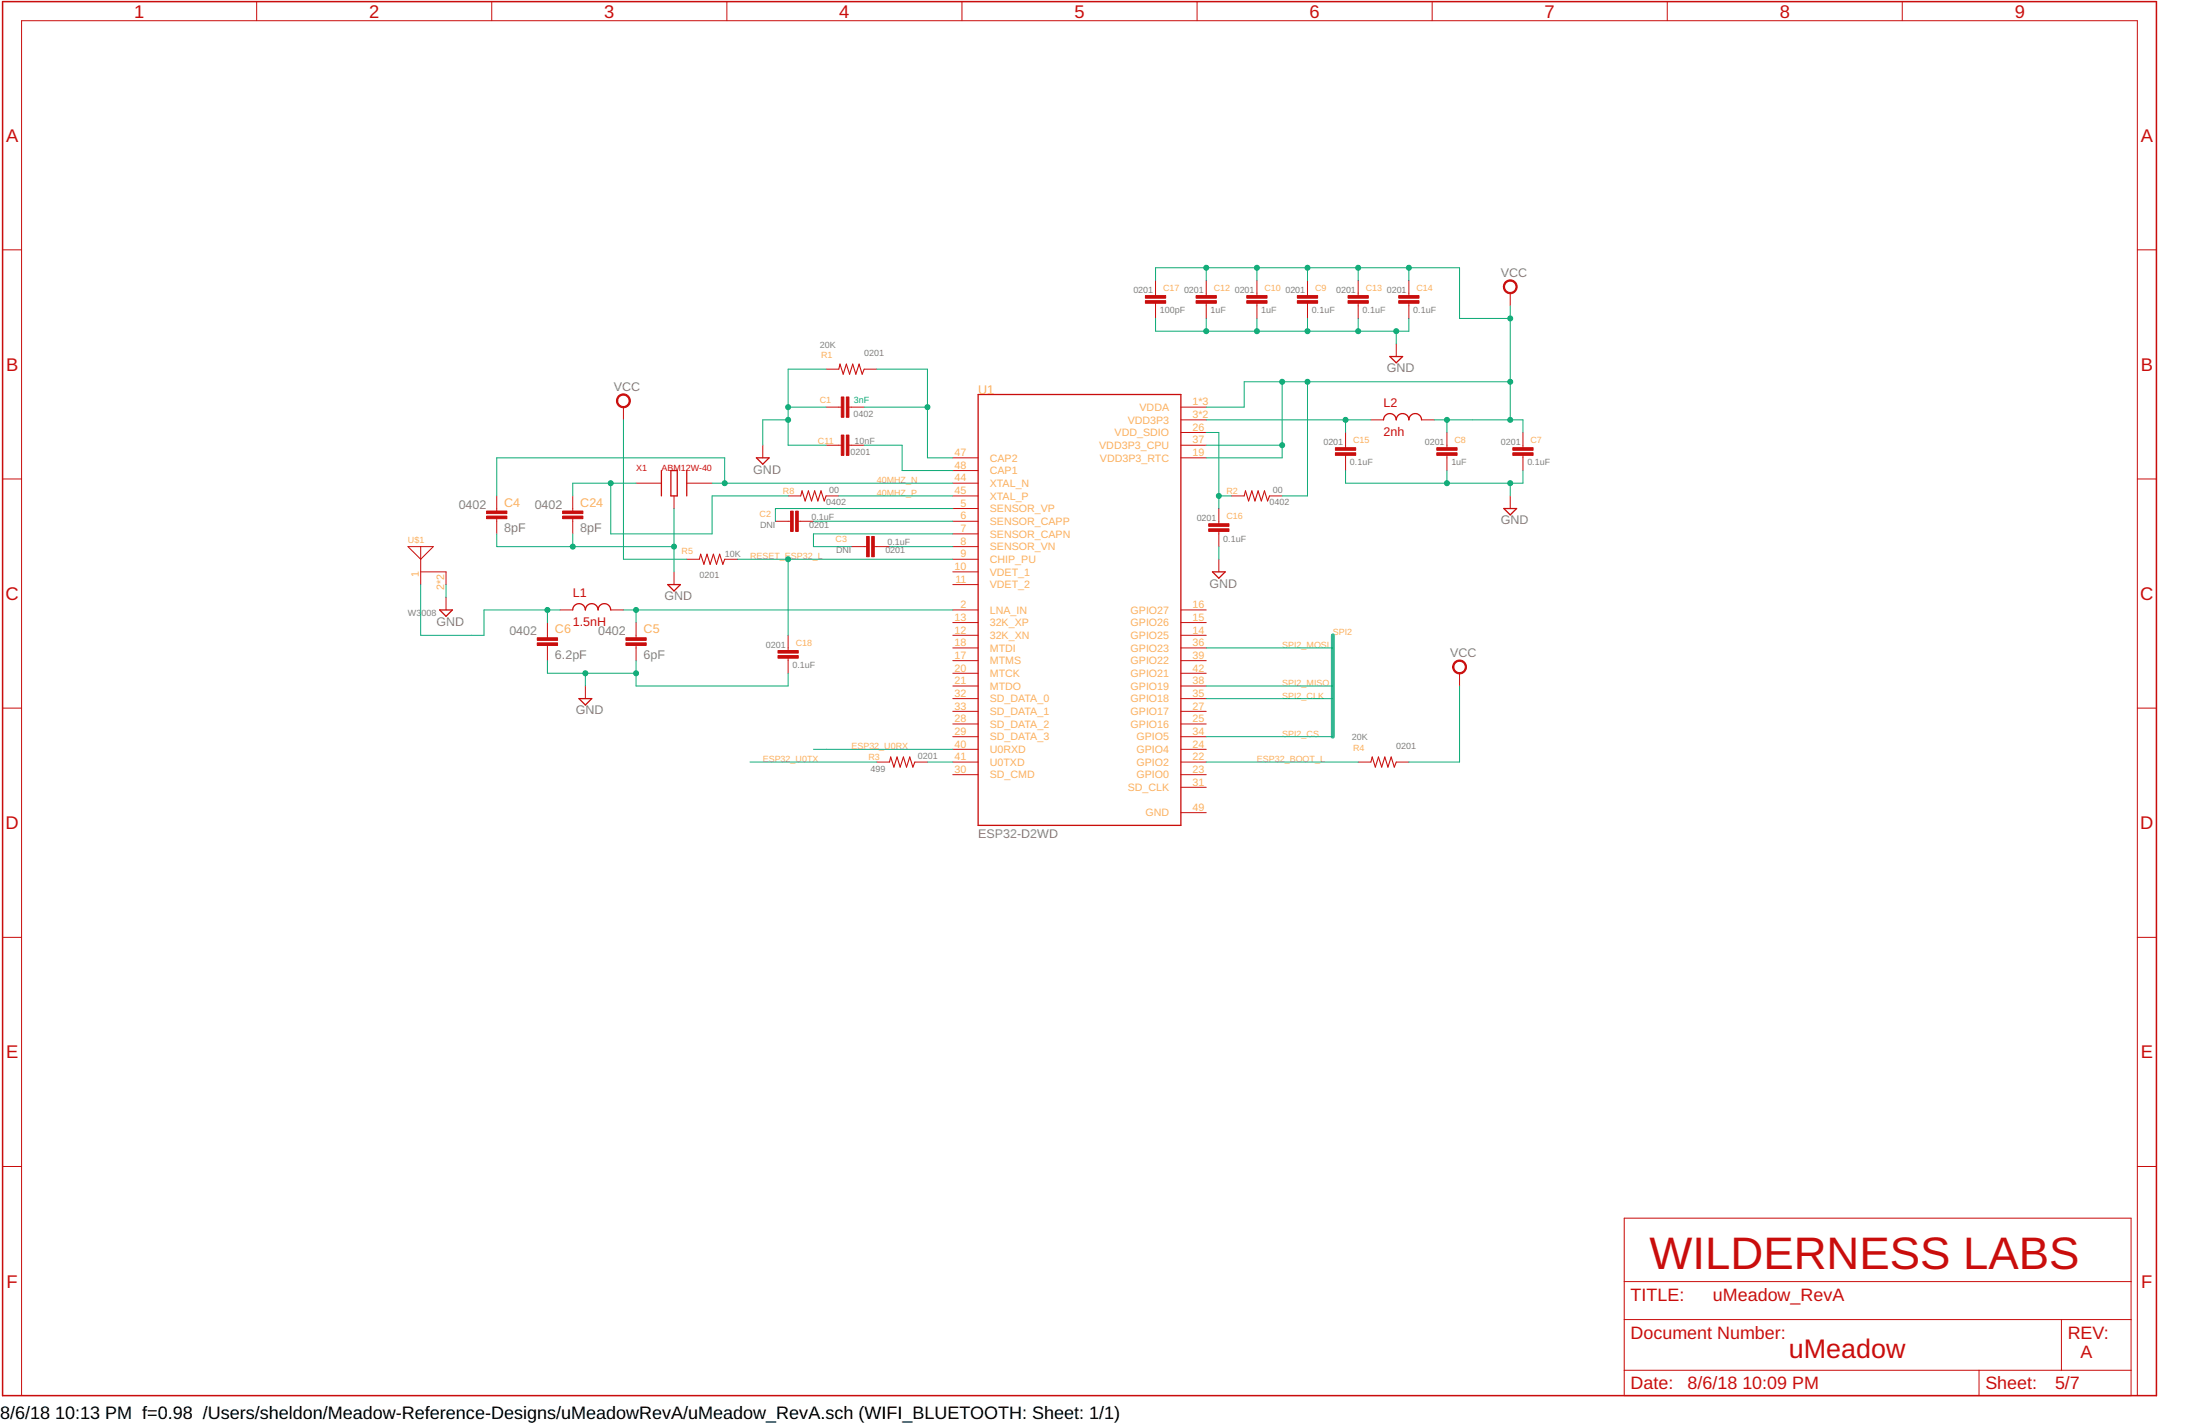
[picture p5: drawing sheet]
<svg xmlns="http://www.w3.org/2000/svg" width="432mm" height="279mm" viewBox="0 0 432 279" stroke-linecap="round" stroke-linejoin="round" font-family="sans-serif">
<path d="M.5 .3h422.7v273.5h-422.7z" fill="none" stroke="#c90d0c" stroke-width=".3"/>
<g fill="none" stroke="#c90d0c" stroke-width=".2">
<path d="M50.4 .3v3.8M96.5 .3v3.8M142.7 .3v3.8M188.8 .3v3.8M234.9 .3v3.8M281.1 .3v3.8M327.2 .3v3.8M373.4 .3v3.8M.5 49h3.7M226.8 55v3M226.8 59.5v3M236.7 55v3"/>
<path d="M236.7 59.5v3M246.7 55v3M246.7 59.5v3M256.6 55v3M256.6 59.5v3M266.6 55v3M266.6 59.5v3M276.5 55v3M276.5 59.5v3M296.4 57.5v2.5M419.5 49h3.7M122.4 79.9v2.5"/>
<path d="M162.1 79.9h3M162.1 72.4h2.5M166.6 79.9h3M169.6 72.4h2.5M231.8 79.9h4.9M274 67.5v2.5M.5 94h3.7M97.5 97.3v3M112.4 97.3v3M124.8 94.8h5M132.3 97.3v2.5M134.8 94.8h5"/>
<path d="M149.7 87.4v2.4M154.7 97.3h2.5M162.1 87.4h3M162.1 97.3h2.5M166.6 87.4h3M187 99.8h5M187 89.8h5M187 94.8h5M187 97.3h5M187 92.3h5M231.8 82.4h4.9M231.8 89.8h4.9"/>
<path d="M231.8 84.9h4.9M231.8 87.4h4.9M239.2 99.8v3M241.7 97.3h2.5M249.2 97.3h2.5M264.1 84.9v2.9M264.1 89.3v3M269.1 82.4h2.4M279 82.4h2.5M284 84.9v2.9M284 89.3v3M296.4 97.3v2.5"/>
<path d="M298.9 84.9v2.9M298.9 89.3v3M419.5 94h3.7M80.1 107.3h4.9l-2.4 2.4zM82.6 112.2h4.9v2.5M82.6 107.3v7.4M87.5 117.2v2.5M97.5 101.8v3M109.9 119.7h2.5M112.4 101.8v3M119.9 119.7h2.5M132.3 112.2v2.5"/>
<path d="M134.8 109.7h2.5M142.2 109.7h2.5M152.2 102.3h3M156.7 102.3h3M167.1 107.3h3M171.6 107.3h3M187 119.7h5M187 102.3h5M187 104.8h5M187 107.3h5M187 109.7h5M187 112.2h5"/>
<path d="M187 114.7h5M231.8 119.7h4.9M239.2 104.3v3M239.2 109.7v2.5M.5 138.9h3.7M107.4 122.2v2.9M107.4 126.6v3M114.9 134.6v2.5M124.8 122.2v2.9M124.8 126.6v3M154.7 124.7v2.9M154.7 129.1v3"/>
<path d="M187 122.2h5M187 124.7h5M187 129.6h5M187 127.1h5M187 132.1h5M187 134.6h5M187 139.6h5M187 137.1h5M231.8 122.2h4.9M231.8 124.7h4.9M231.8 129.6h4.9M231.8 127.1h4.9"/>
<path d="M231.8 132.1h4.9M231.8 134.6h4.9M231.8 139.6h4.9M231.8 137.1h4.9M286.5 132.1v2.5M419.5 138.9h3.7M172.1 149.5h2.5M179.6 149.5h2.4M187 149.5h5M187 152h5M187 147h5M187 142h5"/>
<path d="M187 144.5h5M231.8 149.5h4.9M231.8 152h4.9M231.8 147h4.9M231.8 142h4.9M231.8 144.5h4.9M231.8 154.5h4.9M231.8 159.4h4.9M266.6 149.5h2.5M274 149.5h2.5M.5 183.9h3.7M419.5 183.9h3.7"/>
<path d="M.5 228.9h3.7M318.8 239h99.5v34.8h-99.5zM419.5 228.9h3.7M318.8 258.9h99.5M318.8 251.5h99.5M404.6 258.9v10M4.2 273.8v-269.7h415.3v269.7M318.8 268.9h99.5M388.4 268.9v4.9"/>
</g>
<g fill="none" stroke="#c90d0c" stroke-width=".25">
<path d="M192 77.4h39.8v84.5h-39.8zM272.8 70h2.5l-1.3 1.2zM129.8 92.3v5M131.7 92.3h1.2v5h-1.2zM134.8 92.3v5M148.5 89.8h2.5l-1.3 1.3zM271.5 82.4a1.25 1.25 0 0 1 1.3-1.3 1.25 1.25 0 0 1 1.2 1.3 1.24 1.24 0 0 1 1.3-1.3 1.24 1.24 0 0 1 1.2 1.3 1.25 1.25 0 0 1 1.3-1.3 1.25 1.25 0 0 1 1.2 1.3M295.2 99.8h2.5l-1.3 1.2zM86.3 119.7h2.5l-1.3 1.2zM112.4 119.7a1.24 1.24 0 0 1 1.3-1.3 1.24 1.24 0 0 1 1.2 1.3 1.25 1.25 0 0 1 1.2-1.3 1.25 1.25 0 0 1 1.3 1.3 1.24 1.24 0 0 1 1.2-1.3 1.24 1.24 0 0 1 1.3 1.3M131.1 114.7h2.4l-1.2 1.3zM238 112.2h2.5l-1.3 1.3z"/>
<path d="M113.6 137.1h2.5l-1.2 1.2z"/>
</g>
<g fill="#c90d0c" stroke="#c90d0c" stroke-width=".2">
<path d="M166.1 85.4h.5v3.9h-.5z"/>
<path d="M165.1 85.4h.5v3.9h-.5z"/>
<path d="M166.1 77.9h.5v4h-.5z"/>
<path d="M165.1 77.9h.5v4h-.5z"/>
<path d="M156.2 100.3h.5v4h-.5z"/>
<path d="M155.2 100.3h.5v4h-.5z"/>
<path d="M110.4 101.3h4v.5h-4z"/>
<path d="M110.4 100.3h4v.5h-4z"/>
<path d="M95.5 101.3h4v.5h-4z"/>
<path d="M95.5 100.3h4v.5h-4z"/>
<path d="M171.1 105.3h.5v3.9h-.5z"/>
<path d="M170.1 105.3h.5v3.9h-.5z"/>
<path d="M122.9 126.1h3.9v.5h-3.9z"/>
<path d="M122.9 125.1h3.9v.5h-3.9z"/>
<path d="M105.5 126.1h3.9v.5h-3.9z"/>
<path d="M105.5 125.1h3.9v.5h-3.9z"/>
<path d="M296.9 88.8h4v.5h-4z"/>
<path d="M296.9 87.8h4v.5h-4z"/>
<path d="M282 88.8h4v.5h-4z"/>
<path d="M282 87.8h4v.5h-4z"/>
<path d="M254.6 59h4v.5h-4z"/>
<path d="M254.6 58h4v.5h-4z"/>
<path d="M244.7 59h4v.5h-4z"/>
<path d="M244.7 58h4v.5h-4z"/>
<path d="M234.8 59h3.9v.5h-3.9z"/>
<path d="M234.8 58h3.9v.5h-3.9z"/>
<path d="M264.6 59h4v.5h-4z"/>
<path d="M264.6 58h4v.5h-4z"/>
<path d="M274.5 59h4v.5h-4z"/>
<path d="M274.5 58h4v.5h-4z"/>
<path d="M262.1 88.8h4v.5h-4z"/>
<path d="M262.1 87.8h4v.5h-4z"/>
<path d="M237.2 103.8h4v.5h-4z"/>
<path d="M237.2 102.8h4v.5h-4z"/>
<path d="M224.8 59h4v.5h-4z"/>
<path d="M224.8 58h4v.5h-4z"/>
<path d="M152.7 128.6h4v.5h-4z"/>
<path d="M152.7 127.6h4v.5h-4z"/>
</g>
<path d="M164.6 72.4l.3-1 .6 2 .6-2 .7 2 .6-2 .6 2 .6-2 .6 2 .4-1M157.2 97.3l.2-1 .6 2 .7-2 .6 2 .6-2 .6 2 .6-2 .7 2 .3-1M244.2 97.3l.3-1 .6 2 .6-2 .6 2 .6-2 .7 2 .6-2 .6 2 .4-1M137.3 109.7l.2-1 .7 2 .6-2 .6 2 .6-2 .6 2 .6-2 .7 2 .3-1M174.6 149.5l.2-1 .7 2 .6-2 .6 2 .6-2 .6 2 .7-2 .6 2 .4-1M269.1 149.5l.2-1 .6 2 .7-2 .6 2 .6-2 .6 2 .6-2 .7 2 .3-1" fill="none" stroke="#c90d0c" stroke-width=".21"/>
<g fill="#c90d0c" stroke="#c90d0c" stroke-width=".2">
<path d="M295.4 55.3a1.36 1.36 0 0 1 2.2 .2 1.36 1.36 0 0 1-.8 2.1 1.36 1.36 0 0 1-1.7-1.3h.2a1.12 1.12 0 0 1 1.6-1.1 1.12 1.12 0 0 1 .3 1.9 1.12 1.12 0 0 1-1.9-.5v-.3h-.2z" fill-rule="evenodd"/>
<path d="M285.5 129.9a1.36 1.36 0 0 1 2.1 .2 1.36 1.36 0 0 1-.7 2.1 1.36 1.36 0 0 1-1.8-1.3h.2a1.13 1.13 0 0 1 1.6-1.1 1.13 1.13 0 0 1 .3 1.9 1.13 1.13 0 0 1-1.8-.6l-.1-.2h-.2z" fill-rule="evenodd"/>
<path d="M121.3 77.7a1.37 1.37 0 0 1 2.2 .2 1.37 1.37 0 0 1-.7 2 1.37 1.37 0 0 1-1.8-1.2h.2a1.12 1.12 0 0 1 1.7-1 1.12 1.12 0 0 1 .1 1.9 1.12 1.12 0 0 1-1.7-.7l-.1-.2h-.2z" fill-rule="evenodd"/>
</g>
<path d="M261.6 124.7v19.8" fill="none" stroke="#0598d7" stroke-width=".76"/>
<g fill="none" stroke="#0dab76" stroke-width=".2">
<path d="M226.8 55v-2.5h59.7v10h9.9M236.7 52.5v2.5M246.7 52.5v2.5M256.6 52.5v2.5M266.6 52.5v2.5M276.5 52.5v2.5M154.7 79.9h7.4M162.1 72.4h-7.4v15h7.4M169.6 79.9h12.4M172.1 72.4h9.9v17.4h5M226.8 62.5v2.5h49.7v-2.5M236.7 62.5v2.5"/>
<path d="M246.7 62.5v2.5M251.7 74.9v14.9h-15M256.6 62.5v2.5M256.6 74.9v22.4h-4.9M266.6 62.5v2.5M274 65v2.5M296.4 74.9h-52.2v5h-7.5M296.4 60v22.4M119.9 94.8v10h19.9v-7.5h14.9M122.4 82.4v27.3h12.4M124.8 94.8h-12.4v2.5M132.3 99.8v12.4"/>
<path d="M139.8 94.8h47.2M142.2 94.8v-5h-44.7v7.5M154.7 82.4h-5v5M164.6 97.3h22.4M169.6 87.4h7.5v4.9h9.9M187 99.8h-34.8v2.5M236.7 87.4h15M236.7 82.4h32.4M236.7 84.9h2.5v14.9M239.2 97.3h2.5M264.1 92.3v2.5h34.8v-2.5M264.1 82.4v2.5"/>
<path d="M281.5 82.4h17.4v2.5M284 82.4v2.5M284 92.3v2.5M296.4 94.8v2.5M82.6 114.7v10h12.4v-5h14.9M87.5 114.7v2.5M97.5 104.8v2.5h34.8M107.4 119.7v2.5M112.4 104.8v2.5M122.4 119.7h64.6M124.8 119.7v2.5M144.7 109.7h42.3"/>
<path d="M154.7 109.7v15M159.7 102.3h27.3M174.6 107.3h12.4M187 104.8h-27.3v2.5h7.4M239.2 107.3v2.4M107.4 129.6v2.5h17.4M114.9 132.1v2.5M124.8 129.6v5h29.9v-2.5M236.7 134.6h24.9M236.7 127.1h24.9M236.7 137.1h24.9M286.5 134.6v14.9h-10"/>
<path d="M147.2 149.5h24.9M159.7 147h27.3M182 149.5h5M236.7 149.5h29.9M236.7 144.5h24.9"/>
</g>
<g fill="#0dab76" stroke="#0dab76" stroke-width=".2">
<circle cx="182" cy="79.9" r=".49"/>
<circle cx="154.7" cy="82.4" r=".49"/>
<circle cx="154.7" cy="79.9" r=".49"/>
<circle cx="132.3" cy="107.3" r=".49"/>
<circle cx="112.4" cy="107.3" r=".49"/>
<circle cx="114.9" cy="132.1" r=".49"/>
<circle cx="124.8" cy="132.1" r=".49"/>
<circle cx="296.4" cy="94.8" r=".49"/>
<circle cx="284" cy="94.8" r=".49"/>
<circle cx="266.6" cy="65" r=".49"/>
<circle cx="256.6" cy="65" r=".49"/>
<circle cx="246.7" cy="65" r=".49"/>
<circle cx="274" cy="65" r=".49"/>
<circle cx="236.7" cy="65" r=".49"/>
<circle cx="142.2" cy="94.8" r=".49"/>
<circle cx="119.9" cy="94.8" r=".49"/>
<circle cx="154.7" cy="109.7" r=".49"/>
<circle cx="107.4" cy="119.7" r=".49"/>
<circle cx="124.8" cy="119.7" r=".49"/>
<circle cx="264.1" cy="82.4" r=".49"/>
<circle cx="284" cy="82.4" r=".49"/>
<circle cx="296.4" cy="82.4" r=".49"/>
<circle cx="296.4" cy="74.9" r=".49"/>
<circle cx="246.7" cy="52.5" r=".49"/>
<circle cx="256.6" cy="52.5" r=".49"/>
<circle cx="266.6" cy="52.5" r=".49"/>
<circle cx="276.5" cy="52.5" r=".49"/>
<circle cx="296.4" cy="62.5" r=".49"/>
<circle cx="251.7" cy="74.9" r=".49"/>
<circle cx="251.7" cy="87.4" r=".49"/>
<circle cx="256.6" cy="74.9" r=".49"/>
<circle cx="236.7" cy="52.5" r=".49"/>
<circle cx="239.2" cy="97.3" r=".49"/>
</g>
<text font-size="8.9" fill="#c90d0c" x="323.8" y="249">WILDERNESS LABS</text>
<text font-size="5.3" fill="#c90d0c" x="351.1" y="266.4">uMeadow</text>
<g font-size="3.6" fill="#c90d0c">
<text x="26.3" y="3.5">1</text>
<text x="72.5" y="3.5">2</text>
<text x="118.6" y="3.5">3</text>
<text x="164.7" y="3.5">4</text>
<text x="210.9" y="3.5">5</text>
<text x="257" y="3.5">6</text>
<text x="303.2" y="3.5">7</text>
<text x="349.3" y="3.5">8</text>
<text x="395.4" y="3.5">9</text>
<text x="1.2" y="27.8">A</text>
<text x="420.2" y="27.8">A</text>
<text x="1.2" y="72.8">B</text>
<text x="420.2" y="72.8">B</text>
<text x="1.1" y="117.7">C</text>
<text x="420.1" y="117.7">C</text>
<text x="1.1" y="162.7">D</text>
<text x="420.1" y="162.7">D</text>
<text x="1.2" y="207.7">E</text>
<text x="420.2" y="207.7">E</text>
<text x="1.3" y="252.6">F</text>
<text x="420.3" y="252.6">F</text>
</g>
<g font-size="3.5" fill="#c90d0c">
<text x="320" y="255.2">TITLE:</text>
<text x="336.2" y="255.2">uMeadow_RevA</text>
<text x="320" y="262.6">Document Number:</text>
<text x="405.8" y="262.6">REV:</text>
<text x="408.3" y="266.4">A</text>
<text x="320" y="272.6">Date:</text>
<text x="331.2" y="272.6">8/6/18</text>
<text x="342" y="272.6">10:09 PM</text>
<text x="389.7" y="272.6">Sheet:</text>
<text x="403.3" y="272.6">5/7</text>
</g>
<g font-size="3.5">
<text x="0" y="278.4">8/6/18</text>
<text x="10.8" y="278.4">10:13 PM f=0.98 /Users/sheldon/Meadow-Reference-Designs/uMeadowRevA/uMeadow_RevA.sch (WIFI_BLUETOOTH: Sheet: 1/1)</text>
</g>
<g font-size="2.5" fill="#808080">
<text x="294.6" y="54.4">VCC</text>
<text x="120.5" y="76.8">VCC</text>
<text x="272.2" y="73.1">GND</text>
<text x="147.8" y="92.9">GND</text>
<text x="90" y="99.8">0402</text>
<text x="104.9" y="99.8">0402</text>
<text x="99" y="104.4">8pF</text>
<text x="113.9" y="104.4">8pF</text>
<text x="294.6" y="102.9">GND</text>
<text x="130.4" y="117.8">GND</text>
<text x="237.4" y="115.3">GND</text>
<text x="85.7" y="122.8">GND</text>
<text x="100" y="124.6">0402</text>
<text x="117.4" y="124.6">0402</text>
<text x="108.9" y="129.2">6.2pF</text>
<text x="126.3" y="129.2">6pF</text>
<text x="284.6" y="129">VCC</text>
<text x="113" y="140.2">GND</text>
<text x="192" y="164.4">ESP32-D2WD</text>
</g>
<g font-size="2.5" fill="#fbaf5c">
<text x="192" y="77.4">U1</text>
<text x="99" y="99.4">C4</text>
<text x="113.9" y="99.4">C24</text>
<text x="108.9" y="124.3">C6</text>
<text x="126.3" y="124.3">C5</text>
</g>
<g font-size="2.5" fill="#c90d0c">
<text x="271.6" y="79.9">L2</text>
<text x="271.6" y="85.6">2nh</text>
<text x="112.4" y="117.2">L1</text>
<text x="112.4" y="122.9">1.5nH</text>
</g>
<g font-size="2.1" fill="#fbaf5c">
<text x="221.3" y="83.1">VDD3P3</text>
<text x="223.7" y="80.6">VDDA</text>
<text x="234.1" y="79.5">1*3</text>
<text x="234.1" y="82">3*2</text>
<text x="187.4" y="89.5">47</text>
<text x="215.7" y="88.1">VDD3P3_CPU</text>
<text x="218.8" y="85.6">VDD_SDIO</text>
<text x="234.1" y="89.5">19</text>
<text x="234.1" y="84.5">26</text>
<text x="234.1" y="87">37</text>
<text x="187.4" y="94.5">44</text>
<text x="187.4" y="92">48</text>
<text x="194.3" y="95.6">XTAL_N</text>
<text x="194.3" y="90.6">CAP2</text>
<text x="194.3" y="93.1">CAP1</text>
<text x="215.9" y="90.6">VDD3P3_RTC</text>
<text x="187.4" y="96.9">45</text>
<text x="188.5" y="99.4">5</text>
<text x="188.5" y="101.9">6</text>
<text x="194.3" y="100.5">SENSOR_VP</text>
<text x="194.3" y="98">XTAL_P</text>
<text x="188.5" y="104.4">7</text>
<text x="188.5" y="106.9">8</text>
<text x="194.3" y="103">SENSOR_CAPP</text>
<text x="194.3" y="105.5">SENSOR_CAPN</text>
<text x="194.3" y="108">SENSOR_VN</text>
<text x="82.2" y="113.2" transform="rotate(-90 82.2 113.2)">1</text>
<text x="187.4" y="111.9">10</text>
<text x="188.5" y="109.4">9</text>
<text x="194.3" y="110.5">CHIP_PU</text>
<text x="194.3" y="113">VDET_1</text>
<text x="87.2" y="115.7" transform="rotate(-90 87.2 115.7)">2*2</text>
<text x="187.5" y="114.4">11</text>
<text x="188.5" y="119.3">2</text>
<text x="194.3" y="115.4">VDET_2</text>
<text x="234.1" y="119.3">16</text>
<text x="187.4" y="121.8">13</text>
<text x="187.4" y="124.3">12</text>
<text x="194.3" y="120.4">LNA_IN</text>
<text x="194.3" y="122.9">32K_XP</text>
<text x="194.3" y="125.4">32K_XN</text>
<text x="221.9" y="125.4">GPIO25</text>
<text x="221.9" y="122.9">GPIO26</text>
<text x="221.9" y="120.4">GPIO27</text>
<text x="234.1" y="124.3">14</text>
<text x="234.1" y="121.8">15</text>
<text x="187.4" y="129.3">17</text>
<text x="187.4" y="126.8">18</text>
<text x="187.4" y="131.8">20</text>
<text x="194.3" y="130.4">MTMS</text>
<text x="194.3" y="127.9">MTDI</text>
<text x="221.9" y="127.9">GPIO23</text>
<text x="221.9" y="130.4">GPIO22</text>
<text x="234.1" y="126.8">36</text>
<text x="234.1" y="129.3">39</text>
<text x="234.1" y="131.8">42</text>
<text x="187.4" y="134.2">21</text>
<text x="187.4" y="136.7">32</text>
<text x="194.3" y="132.9">MTCK</text>
<text x="194.3" y="135.3">MTDO</text>
<text x="194.3" y="137.8">SD_DATA_0</text>
<text x="221.9" y="137.8">GPIO18</text>
<text x="221.9" y="135.3">GPIO19</text>
<text x="221.9" y="132.8">GPIO21</text>
<text x="234.1" y="136.7">35</text>
<text x="234.1" y="134.2">38</text>
<text x="187.4" y="141.7">28</text>
<text x="187.4" y="139.2">33</text>
<text x="194.3" y="142.8">SD_DATA_2</text>
<text x="194.3" y="140.3">SD_DATA_1</text>
<text x="221.9" y="142.8">GPIO16</text>
<text x="221.9" y="140.3">GPIO17</text>
<text x="234.1" y="141.7">25</text>
<text x="234.1" y="139.2">27</text>
<text x="187.4" y="144.2">29</text>
<text x="187.4" y="146.7">40</text>
<text x="187.4" y="149.2">41</text>
<text x="194.3" y="145.3">SD_DATA_3</text>
<text x="194.3" y="147.8">U0RXD</text>
<text x="223.1" y="147.8">GPIO4</text>
<text x="223.1" y="145.3">GPIO5</text>
<text x="234.1" y="149.2">22</text>
<text x="234.1" y="146.7">24</text>
<text x="234.1" y="144.2">34</text>
<text x="187.4" y="151.6">30</text>
<text x="194.3" y="152.7">SD_CMD</text>
<text x="194.3" y="150.3">U0TXD</text>
<text x="221.3" y="155.2">SD_CLK</text>
<text x="223.1" y="150.2">GPIO2</text>
<text x="223.1" y="152.7">GPIO0</text>
<text x="234.1" y="151.6">23</text>
<text x="234.1" y="154.1">31</text>
<text x="224.8" y="160.2">GND</text>
<text x="234.1" y="159.1">49</text>
</g>
<g font-size="1.8" fill="#808080">
<text x="222.4" y="57.5">0201</text>
<text x="232.4" y="57.5">0201</text>
<text x="242.3" y="57.5">0201</text>
<text x="252.3" y="57.5">0201</text>
<text x="262.2" y="57.5">0201</text>
<text x="272.2" y="57.5">0201</text>
<text x="227.7" y="61.5">100pF</text>
<text x="237.6" y="61.5">1uF</text>
<text x="247.6" y="61.5">1uF</text>
<text x="257.5" y="61.5">0.1uF</text>
<text x="267.5" y="61.5">0.1uF</text>
<text x="277.4" y="61.5">0.1uF</text>
<text x="160.9" y="68.2">20K</text>
<text x="169.6" y="69.9">0201</text>
<text x="167.6" y="81.8">0402</text>
<text x="166.9" y="89.2">0201</text>
<text x="167.7" y="87.1">10nF</text>
<text x="259.7" y="87.4">0201</text>
<text x="279.6" y="87.4">0201</text>
<text x="294.6" y="87.4">0201</text>
<text x="265" y="91.3">0.1uF</text>
<text x="284.9" y="91.3">1uF</text>
<text x="299.8" y="91.3">0.1uF</text>
<text x="162.1" y="99.2">0402</text>
<text x="162.8" y="96.8">00</text>
<text x="249.2" y="99.2">0402</text>
<text x="249.8" y="96.8">00</text>
<text x="149.2" y="103.5">DNI</text>
<text x="158.8" y="103.5">0201</text>
<text x="159.3" y="102">0.1uF</text>
<text x="174.2" y="107">0.1uF</text>
<text x="234.9" y="102.3">0201</text>
<text x="240.1" y="106.2">0.1uF</text>
<text x="137.3" y="113.5">0201</text>
<text x="142.2" y="109.2">10K</text>
<text x="164.1" y="108.5">DNI</text>
<text x="173.8" y="108.5">0201</text>
<text x="80.1" y="121">W3</text>
<text x="82.7" y="121">008</text>
<text x="150.3" y="127.1">0201</text>
<text x="155.6" y="131.1">0.1uF</text>
<text x="180.2" y="148.9">0201</text>
<text x="265.3" y="145.3">20K</text>
<text x="274" y="147">0201</text>
<text x="170.8" y="151.5">499</text>
</g>
<g font-size="1.8" fill="#fbaf5c">
<text x="228.3" y="57.1">C17</text>
<text x="238.2" y="57.1">C12</text>
<text x="248.2" y="57.1">C10</text>
<text x="258.1" y="57.1">C9</text>
<text x="268.1" y="57.1">C13</text>
<text x="278" y="57.1">C14</text>
<text x="161.1" y="70.2">R1</text>
<text x="160.9" y="79">C1</text>
<text x="160.5" y="87.1">C11</text>
<text x="265.6" y="87">C15</text>
<text x="285.5" y="87">C8</text>
<text x="300.4" y="87">C7</text>
<text x="172.1" y="94.8">40MHZ_N</text>
<text x="149.1" y="101.4">C2</text>
<text x="153.7" y="96.9">R8</text>
<text x="172.1" y="97.3">40MHZ_P</text>
<text x="240.7" y="96.9">R2</text>
<text x="240.7" y="101.9">C16</text>
<text x="80.1" y="106.6">U$1</text>
<text x="164" y="106.4">C3</text>
<text x="133.8" y="108.7">R5</text>
<text x="147.2" y="109.7">RESET_ESP32_L</text>
<text x="261.6" y="124.6">SPI2</text>
<text x="156.2" y="126.8">C18</text>
<text x="251.7" y="127.1">SPI2_MOSI</text>
<text x="251.7" y="134.6">SPI2_MISO</text>
<text x="251.7" y="137.1">SPI2_CLK</text>
<text x="149.7" y="149.5">ESP32_U0TX</text>
<text x="167.1" y="147">ESP32_U0RX</text>
<text x="170.5" y="149.1">R3</text>
<text x="246.7" y="149.5">ESP32_BOOT_L</text>
<text x="251.7" y="144.5">SPI2_CS</text>
<text x="265.6" y="147.3">R4</text>
</g>
<text font-size="1.8" fill="#0dab76" x="167.6" y="79">3nF</text>
<g font-size="1.8" fill="#c90d0c">
<text x="124.8" y="92.3">X1</text>
<text x="129.8" y="92.3">ABM12W-40</text>
</g>
</svg>
